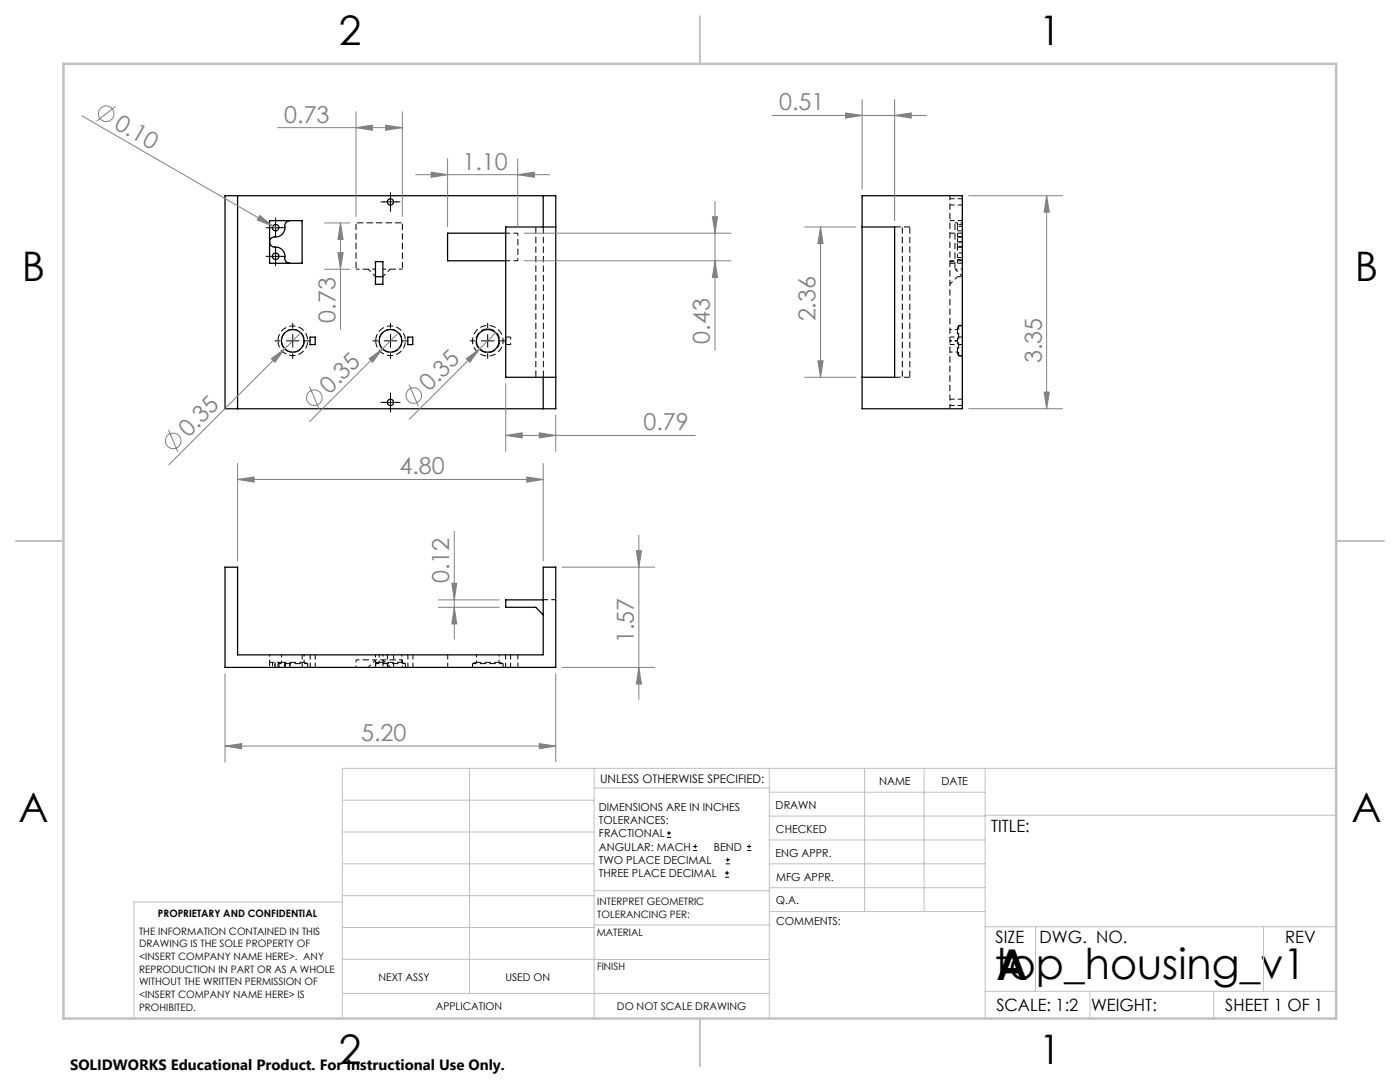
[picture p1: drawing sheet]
<svg xmlns="http://www.w3.org/2000/svg" width="279mm" height="216mm" viewBox="0 0 279 216" stroke-linecap="round" stroke-linejoin="round" font-family="sans-serif">
<path d="M106.9 45.3v30M180.1 45.3v30M55.5 68a2.96 2.96 0 0 0 4.3 2.6 2.96 2.96 0 0 0 .4-5 2.96 2.96 0 0 0-4.7 2v.4M75 68a2.96 2.96 0 0 0 4.3 2.6 2.96 2.96 0 0 0 .4-5 2.96 2.96 0 0 0-4.7 2v.4M97.4 65.6a2.37 2.37 0 0 1 2.1 3.5 2.37 2.37 0 0 1-4.1 .3 2.37 2.37 0 0 1 1.6-3.7l.4-.1M108.4 75.3v-30M181.6 75.3v-30" fill="none" stroke="#000" stroke-width=".2" stroke-dasharray="1.3 .6" stroke-dashoffset="-.1" stroke-linecap="butt"/>
<g fill="none" stroke="#000" stroke-width=".2" stroke-dasharray="1.3 .6" stroke-dashoffset=".8" stroke-linecap="butt">
<path d="M101.9 67.2v1.5M53.8 132.2v-1.5M56.2 130.7v1.5M60.7 132.2v-1.5M71.1 131.7v1.5M74.9 130.7v1.5M75.7 130.7v1.5M76.4 132.2v-1.5M76.4 131.7h-1.5M80.2 132.2v-1.5M80.3 131.7v1.5M95.1 130.7v1.5"/>
<path d="M99.6 132.2v-1.5"/>
</g>
<g fill="none" stroke="#000" stroke-width=".2" stroke-dasharray="1.3 .6" stroke-dashoffset=".5" stroke-linecap="butt">
<path d="M189.6 52.2h1M191.1 55.2h1M191.1 55.2l-1.5 1.5M191.1 51.4h1M191.1 47.3h1M191.1 45.2v2.1M191.1 51.4v-2.1M191.1 48.3h1M191.1 49.3v-1M191.1 48.3v-1M191.1 46.1h1M191.1 51.8h1"/>
<path d="M191.1 49.3h1M192.1 45.2h-1M192.1 49.3h-1M192.1 48.3h-1M192.1 44.8h-1M192.1 50.5h-1M192.1 47.3h-1M101.9 67.2h-1M101.9 68.7h-1M53.8 132.2v1M54.4 132.2v1M54.9 133.2v-1"/>
<path d="M54.9 132.2v1M55.5 132.4h5.9M55.7 133.2v-1M56.9 132.2v1M56.9 133.2v-1M57.9 133.2v-1M57.9 132.2v1M74.9 132.2v1M75 132.4h5.9M76.4 132.2v1"/>
</g>
<path d="M103.4 46.5v5.5M190.6 53.7h1.5M190.6 44.5h1.5M189.6 70.2h1.5M191.1 68h-1.5M191.1 65.7h-1.5" fill="none" stroke="#000" stroke-width=".2" stroke-dasharray="1.3 .6" stroke-dashoffset=".7" stroke-linecap="butt"/>
<g fill="none" stroke="#000" stroke-width=".2" stroke-dasharray="1.3 .6" stroke-dashoffset=".4" stroke-linecap="butt">
<path d="M100.9 46.5h2.5M103.4 52h-2.5M191.1 70.4l.2 .6M191.1 70.3l.2 .7M191.3 71v-6.1M191.3 71h.8M191.3 64.9l-.2 .7M191.3 65l-.2 .7M192.1 64.9h-.8M192.1 65h-.8M53.8 132.2h2.4M55.5 132.4v.8"/>
<path d="M56.2 132.2l-.7 .2M61.4 133.2v-.8M61.4 132.4l-.7-.2M74.9 132.2h.8M75 132.4v.8M75.7 132.2l-.7 .2M80.9 132.4l-.7-.2M80.9 133.2v-.8M94.3 132.4h6.1M94.3 132.4v.8M95 132.2l-.7 .2M100.4 132.4l-.7-.2"/>
<path d="M100.4 133.2v-.8"/>
</g>
<path d="M71.1 44.5v9.2M80.3 44.5h-9.2M80.3 53.7v-9.2M190.6 53.7v-9.2" fill="none" stroke="#000" stroke-width=".2" stroke-dasharray="1.3 .6" stroke-dashoffset="-.2" stroke-linecap="butt"/>
<path d="M71.1 53.7h3.8M74.9 55.2l-1.4-1.5M76.4 53.7h3.9M77.9 53.7l-1.5 1.5M191.1 52.5v-1.1M191.1 45.2v-1.2M192.1 55.2l-1.5-1.5M94.3 68a3.1 3.1 0 0 0 4.5 2.7 3.1 3.1 0 0 0 .3-5.2 3.1 3.1 0 0 0-4.8 2.1v.4M71.1 131.7h3.8M73.5 133.2l1.4-1.5M76.4 131.7l1.5 1.5M76.4 131.7h3.9" fill="none" stroke="#000" stroke-width=".2" stroke-dasharray="1.3 .6" stroke-dashoffset=".6" stroke-linecap="butt"/>
<path d="M58.4 65.7a2.28 2.28 0 0 1 2.1 3.3 2.28 2.28 0 0 1-3.9 .3 2.28 2.28 0 0 1 1.5-3.6h.3M77.9 65.7a2.28 2.28 0 0 1 2.1 3.3 2.28 2.28 0 0 1-3.9 .3 2.28 2.28 0 0 1 1.5-3.6h.3M191.1 65.6v4.8M99.7 132.2h-4.7" fill="none" stroke="#000" stroke-width=".2" stroke-dasharray="1.3 .6" stroke-dashoffset=".2" stroke-linecap="butt"/>
<g fill="none" stroke="#000" stroke-width=".25">
<path d="M44.9 39.1h66v42.5h-66zM47.4 39.1v42.5M108.4 39.1v6.2M172 39.1h20.1v42.5h-20.1zM53.8 48.3a1.1 1.1 0 0 0 1.4 1 2.01 2.01 0 0 1 1.7 2.5l.4 .6 .5 .1M53.8 44h6.5v8.5h-6.5zM57.8 44a1.09 1.09 0 0 0-.9 1.5 1.87 1.87 0 0 1-2.2 1.8l-.7 .4-.2 .6M74.9 52.2h1.5v4.5h-1.5zM74.9 55.2h1.5M100.9 46.5h-11.6v5.5h11.6M110.9 45.3h-10v30h10M172 45.3h6.5v30h-6.5"/>
<path d="M61.9 67.3h1v1.5h-1zM81.4 67.3h1v1.5h-1zM100.9 67.3v1.5M108.4 75.3v6.3M44.9 113.2h2.5v17.5h61v-17.5h2.5v20h-66zM108.4 119.7h-7.5v1.5h6l1.5 1.5"/>
<circle cx="55" cy="45.4" r=".66"/>
<circle cx="55" cy="51.1" r=".66"/>
<circle cx="77.9" cy="40.3" r=".62"/>
<circle cx="58.4" cy="68" r="2.26"/>
<circle cx="77.9" cy="68" r="2.26"/>
<circle cx="97.3" cy="68" r="2.26"/>
<circle cx="77.9" cy="80.3" r=".63"/>
</g>
<g fill="none" stroke="#000" stroke-width=".2" stroke-dasharray="1.3 .6" stroke-dashoffset=".3" stroke-linecap="butt">
<path d="M189.6 39v42.5M192.1 39.7h-2.5M189.6 44h2.5M189.6 52.5h2.5M189.6 40.9h2.5M192.1 46.5h-2.5M192.1 52h-2.5M189.6 67.2h2.5M189.6 68.7h2.5M192.1 79.7h-2.5M189.6 80.9h2.5M108.4 119.7h2.5"/>
<path d="M60.3 130.7v2.5M60.7 132.2h-4.5M61.9 130.7v2.5M62.9 130.7v2.5M77.3 130.7v2.5M78.6 133.2v-2.5M80.2 132.2h-4.5M81.4 130.7v2.5M82.4 130.7v2.5M89.4 133.2v-2.5M100.9 130.7v2.5M101.9 130.7v2.5"/>
<path d="M103.4 133.2v-2.5"/>
</g>
<path d="M181.6 45.3h-3M178.6 75.3h3" fill="none" stroke="#000" stroke-width=".2" stroke-dasharray="1.3 .6" stroke-dashoffset=".1" stroke-linecap="butt"/>
<g fill="none" stroke="#808080" stroke-width=".2">
<path d="M172 19.9v17.9M178.5 19.9v24.1M16.3 23.1l38.1 22M23.1 21.2l-3.8 3M55.4 25.5h24.9M71 25.5l3.3-.5v1zM71 22.3v20.9M77 25l3.3 .5-3.3 .5zM80.3 22.3v20.9M83 34.9h26.7M86 34.4l3.3 .5-3.3 .5zM89.3 31.7v13.6"/>
<path d="M103.3 34.9l3.3-.5v1zM103.3 31.7v13.6M154.2 23h30.7M168.8 22.5l3.2 .5-3.2 .6zM178.5 23l3.4-.5v1.1zM193.3 39.1h18.8M208.9 39.1l.5 3.2h-1zM208.9 39.1v42.5M51.9 43l2.5 2.1-3.1-1.2zM54.4 45.1l1.2 .7M64.8 44.5h5M64.8 53.7h5"/>
<path d="M67.5 50.4h1l-.6 3.3zM67.9 44.5l.6 3.3h-1zM67.9 44.5v21.2M104.6 52h41.3M104.6 46.5h41.3M142.2 43.3h1l-.5 3.2zM142.7 52l.5 3.4h-1zM142.7 40.2v29.7M160.6 45.3h10.2M163.8 45.3l.5 3.3h-1.1zM163.8 45.3v30M54.2 71.6l2.6-2-1.9 2.7z"/>
<path d="M60 66.4l-26.3 26.3M61.8 77.2l1.9 4.4M73.7 71.6l2.6-2-1.9 2.7zM79.5 66.4l-17.7 17.7M81.6 76.7l1.9 4.4M93.1 71.6l2.6-2-1.9 2.7zM98.9 66.4l-17.2 17.3M100.9 76.6v13.5M160.6 75.3h10.2M163.2 72h1.1l-.5 3.3zM208.4 78.2h1l-.5 3.4zM33.6 85.8l1.9 4.4"/>
<path d="M47.4 95.7l3.3-.5v1zM47.4 92.5v19.4M47.4 95.7h61M100.9 86.9l3.3-.5v1zM100.9 86.9h37.8M105.1 95.2l3.3 .5-3.3 .5zM107.6 86.4l3.3 .5-3.3 .5zM108.4 92.5v19.4M110.9 82.8v7.3M193.3 81.6h18.8M87.5 119.7h12.2M90.2 116.4h1l-.5 3.3z"/>
<path d="M90.7 106v21.5M112.2 113.2h18.5M127 109.9h1l-.5 3.3zM127.5 106.8v32.7M44.9 134.4v17.6M87.5 121.2h12.2M90.7 121.2l.5 3.3h-1zM110.9 134.4v17.6M112.2 133.2h18.5M127.5 133.2l.5 3.3h-1zM44.9 148.9l3.3-.5v1zM44.9 148.9h66"/>
<path d="M107.6 148.4l3.3 .5-3.3 .5z"/>
<circle cx="21.2" cy="22.7" r="1.57"/>
<circle cx="62.7" cy="79.4" r="1.56"/>
<circle cx="82.6" cy="78.9" r="1.55"/>
<circle cx="34.6" cy="88" r="1.55"/>
</g>
<g fill="none" stroke="#000" stroke-width=".2">
<path d="M77.9 38.4v3.8M53.1 51.2h3.8M53.1 45.4h3.8M55 43.5v3.8M55 49.2v3.9M76 40.3h3.8M54.9 68h1M57.1 68h2.6M58.4 64.5v1M58.4 66.7v2.6M58.4 70.6v.9M61 68h.9"/>
<path d="M74.4 68h1M76.7 68h2.5M77.9 64.5v1M77.9 66.7v2.6M77.9 70.6v.9M77.9 78.4v3.8M80.5 68h1M93.8 68h1M96.1 68h2.5M97.3 64.5v1M97.3 66.7v2.6M97.3 70.6v.9"/>
<path d="M99.9 68h1M76 80.3h3.8M133.1 167.1h.8M133.1 166.2h.8M133.5 165.8v.9M138.3 169.7h.8M138.3 168.9h.8M138.7 168.5v.8M144.7 175h.8M144.7 174.2h.8M144.8 172.4h.9M144.8 171.6h.9"/>
<path d="M145.1 173.8v.8M145.2 171.1v.9M149.1 169.7h.8M149.1 168.9h.8M149.5 168.5v.8"/>
</g>
<g fill="none" stroke="#c0c0c0" stroke-width=".2">
<path d="M68.3 159.7h50.3M93.7 153.3v44.9M118.6 153.3v49.9M118.6 157.2h34.9M153.5 153.3v49.9M153.5 158.1h43.1M172.5 153.3v28.6M184.4 153.3v28.6M196.6 153.3v49.9M266.7 153.3h-198.4v49.9M68.3 178.7h50.3M68.3 172.4h50.3"/>
<path d="M68.3 166h50.3M68.3 180h-41.6v23.2M118.6 177.7h35M153.5 167.6h43.1M153.5 162.8h43.1M153.5 172.4h43.1M153.5 177.1h43.1M196.6 162.7h70.1M68.3 198.2h85.2M68.3 191.4l85.2 .1M68.3 185.1h50.3M118.6 184.6h35"/>
<path d="M153.6 181.9h43M196.6 197.8h70.1M196.6 184.9h70.1M206.7 184.9v12.9M217.5 197.8v5.4M242.2 197.8v5.4M252.2 184.9v12.9"/>
</g>
<path d="M139.7 3.2v9.5M3.1 107.9h9.6M266.7 107.9h9.5M139.7 203.2v9.6" fill="none" stroke="#c0c0c0" stroke-width=".25"/>
<path d="M12.7 12.7h254v190.5h-254z" fill="none" stroke="#c0c0c0" stroke-width=".5"/>
<g fill="#808080">
<path d="M51.9 43l2.5 2.1-3.1-1.2z"/>
<path d="M54.2 71.6l2.6-2-1.9 2.7z"/>
<path d="M93.1 71.6l2.6-2-1.9 2.7z"/>
<path d="M73.7 71.6l2.6-2-1.9 2.7z"/>
<path d="M178.5 23l3.4-.5v1.1zM168.8 22.5l3.2 .5-3.2 .6z"/>
<path d="M105.1 95.2l3.3 .5-3.3 .5zM47.4 95.7l3.3-.5v1z"/>
<path d="M86 34.4l3.3 .5-3.3 .5zM103.3 34.9l3.3-.5v1zM44.9 148.9l3.3-.5v1zM107.6 148.4l3.3 .5-3.3 .5z"/>
<path d="M77 25l3.3 .5-3.3 .5zM71 25.5l3.3-.5v1z"/>
<path d="M142.7 52l.5 3.4h-1zM142.2 43.3h1l-.5 3.2zM127.5 133.2l.5 3.3h-1zM127 109.9h1l-.5 3.3z"/>
<path d="M163.2 72h1.1l-.5 3.3zM163.8 45.3l.5 3.3h-1.1z"/>
<path d="M67.9 44.5l.6 3.3h-1zM67.5 50.4h1l-.6 3.3zM208.9 39.1l.5 3.2h-1zM208.4 78.2h1l-.5 3.4zM90.2 116.4h1l-.5 3.3zM90.7 121.2l.5 3.3h-1z"/>
<path d="M100.9 86.9l3.3-.5v1zM107.6 86.4l3.3 .5-3.3 .5z"/>
</g>
<g font-size="8.5">
<text x="198.5" y="195.4">top_housing_v1</text>
<text x="198.9" y="195.5">A</text>
</g>
<g font-size="8.1">
<text x="67.6" y="8.9">2</text>
<text x="207.3" y="8.9">1</text>
<text x="4.4" y="56.2">B</text>
<text x="270.4" y="56.2">B</text>
<text x="3.7" y="164.1">A</text>
<text x="269.7" y="164.1">A</text>
<text x="67.6" y="212.4">2</text>
<text x="207.3" y="212.4">1</text>
</g>
<g font-size="4.7" fill="#808080">
<text x="155.5" y="22">0.51</text>
<text x="22.6" y="25.4" transform="rotate(30 22.6 25.4)">0.10</text>
<text x="56.7" y="24.5">0.73</text>
<text x="92.3" y="33.8">1.10</text>
<text x="67" y="64.4" transform="rotate(-90 67 64.4)">0.73</text>
<text x="162.8" y="64.1" transform="rotate(-90 162.8 64.1)">2.36</text>
<text x="141.7" y="68.6" transform="rotate(-90 141.7 68.6)">0.43</text>
<text x="207.9" y="72.5" transform="rotate(-90 207.9 72.5)">3.35</text>
<text x="65.8" y="78.7" transform="rotate(-45 65.8 78.7)">0.35</text>
<text x="85.6" y="78.3" transform="rotate(-45 85.6 78.3)">0.35</text>
<text x="37.6" y="87.3" transform="rotate(-45 37.6 87.3)">0.35</text>
<text x="128.4" y="85.8">0.79</text>
<text x="79.7" y="94.7">4.80</text>
<text x="89.7" y="116.4" transform="rotate(-90 89.7 116.4)">0.12</text>
<text x="126.5" y="128.4" transform="rotate(-90 126.5 128.4)">1.57</text>
<text x="72.1" y="147.8">5.20</text>
</g>
<g font-size="3.4">
<text x="197.8" y="166">TITLE:</text>
<text x="198.7" y="188.1">SIZE</text>
<text x="207.5" y="188.1">DWG. NO.</text>
<text x="256.5" y="188.2">REV</text>
<text x="198.8" y="201.7">SCALE: 1:2</text>
<text x="217.7" y="201.8">WEIGHT:</text>
<text x="244.5" y="201.7">SHEET 1 OF 1</text>
</g>
<text font-size="3" x="14" y="213.5">SOLIDWORKS Educational Product. For Instructional Use Only.</text>
<text font-size="2.4" x="119.8" y="156.2">UNLESS OTHERWISE SPECIFIED:</text>
<g font-size="2.2">
<text x="119.5" y="161.8">DIMENSIONS ARE IN INCHES</text>
<text x="154.8" y="161.4">DRAWN</text>
<text x="175.4" y="156.6">NAME</text>
<text x="187.9" y="156.7">DATE</text>
<text x="119.5" y="164.4">TOLERANCES:</text>
<text x="119.5" y="167.1">FRACTIONAL</text>
<text x="154.9" y="166.3">CHECKED</text>
<text x="119.5" y="169.7">ANGULAR: MACH</text>
<text x="119.5" y="172.4">TWO PLACE DECIMAL</text>
<text x="142.5" y="169.7">BEND</text>
<text x="154.8" y="170.9">ENG APPR.</text>
<text x="119.5" y="175">THREE PLACE DECIMAL</text>
<text x="154.9" y="175.7">MFG APPR.</text>
<text x="154.9" y="180.4">Q.A.</text>
<text x="154.9" y="184.6">COMMENTS:</text>
</g>
<g font-size="2.1">
<text x="75.5" y="195.7">NEXT ASSY</text>
<text x="100.9" y="195.7">USED ON</text>
<text x="86.9" y="201.5">APPLICATION</text>
<text x="123.1" y="201.6">DO NOT SCALE DRAWING</text>
</g>
<g font-size="2">
<text x="31.5" y="182.9">PROPRIETARY AND CONFIDENTIAL</text>
<text x="119.2" y="180.6">INTERPRET GEOMETRIC</text>
<text x="119.2" y="183.1">TOLERANCING PER:</text>
<text x="27.8" y="186.5">THE INFORMATION CONTAINED IN THIS</text>
<text x="27.8" y="189">DRAWING IS THE SOLE PROPERTY OF</text>
<text x="27.8" y="191.6">&lt;INSERT COMPANY NAME HERE&gt;. ANY</text>
<text x="119.1" y="186.7">MATERIAL</text>
<text x="27.8" y="194.1">REPRODUCTION IN PART OR AS A WHOLE</text>
<text x="27.8" y="196.6">WITHOUT THE WRITTEN PERMISSION OF</text>
<text x="119.1" y="193.5">FINISH</text>
<text x="27.8" y="199.1">&lt;INSERT COMPANY NAME HERE&gt; IS</text>
<text x="27.8" y="201.7">PROHIBITED.</text>
</g>
</svg>
